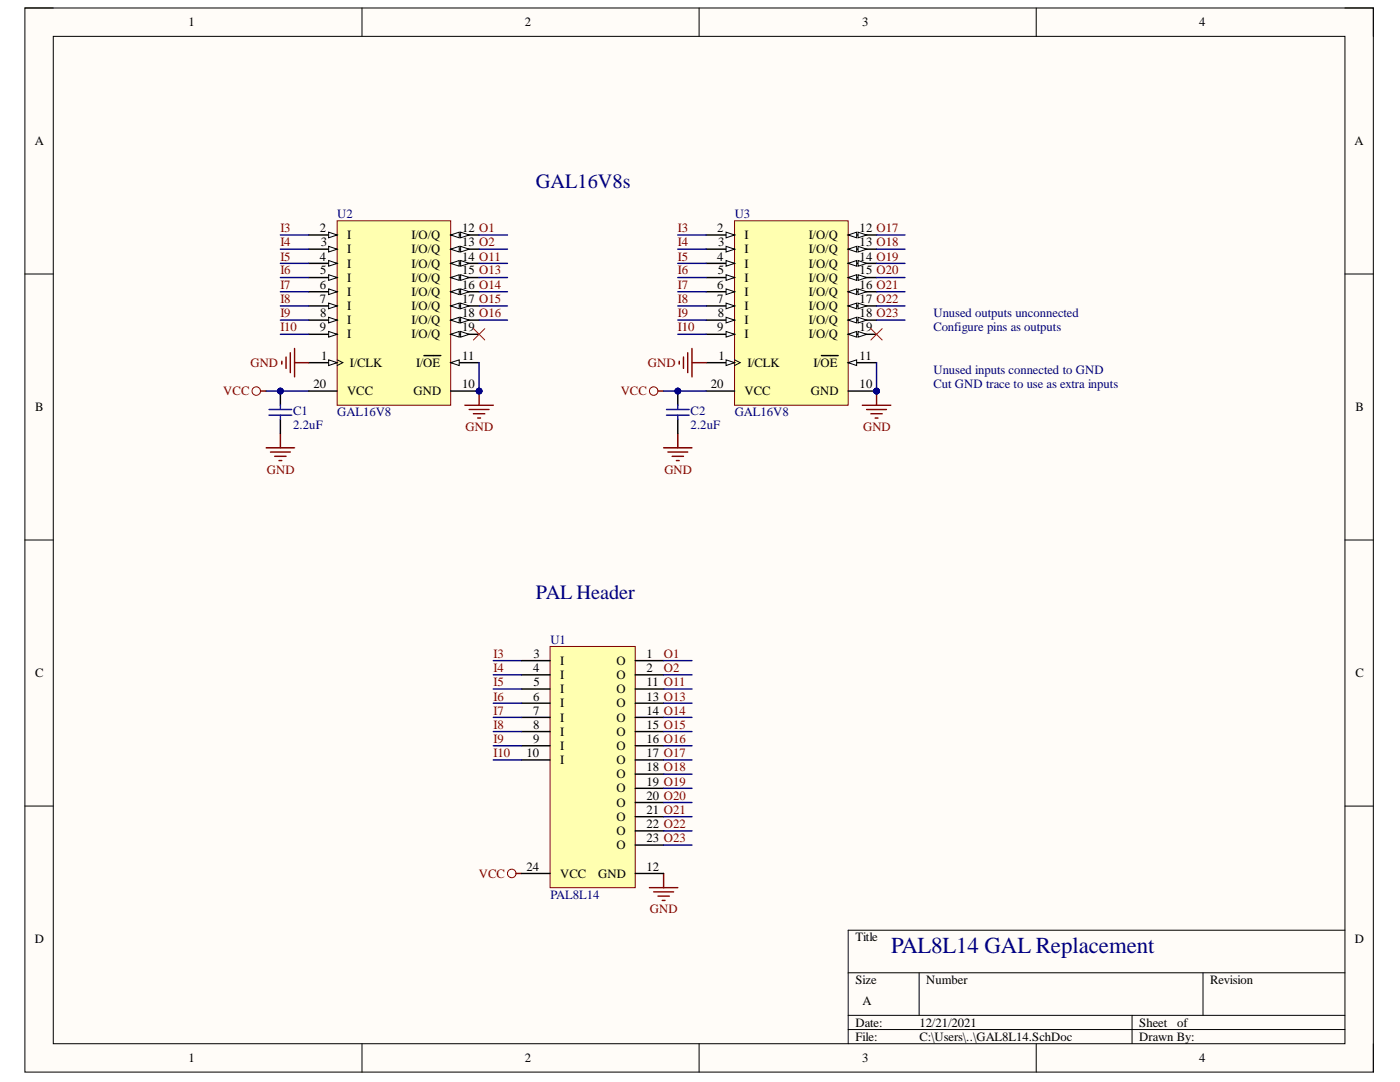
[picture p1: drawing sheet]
<svg xmlns="http://www.w3.org/2000/svg" width="279mm" height="216mm" viewBox="0 0 279 216" stroke-linecap="round" stroke-linejoin="round" font-family="sans-serif">
<path d="M5 1.6h269.1v212.3h-269.1z" fill-rule="evenodd" fill="#fffcf8"/>
<path d="M5 1.6h269.1v212.3h-269.1z" fill="none" stroke="#000" stroke-width=".2"/>
<path d="M10.6 7.3h257.8v201h-257.8z" fill-rule="evenodd" fill="#fffcf8"/>
<g fill="none" stroke="#000" stroke-width=".2">
<path d="M5 1.6h5.6M10.6 7.3h257.8v201h-257.8zM72.2 1.6v5.7M139.5 1.6v5.7M206.8 1.6v5.7M268.4 1.6h5.7v5.7M5 54.7h5.6M268.4 54.7h5.7M5 107.8h5.6M268.4 107.8h5.7M5 160.8h5.6M268.4 160.8h5.7"/>
<path d="M169.3 194.1h99.1M183.4 194.1v8.5M240.1 194.1v8.5M268.4 185.6h-99.1v22.7M72.2 208.3v5.6M139.5 208.3v5.6M169.3 202.6h99.1M169.3 205.4h99.1M206.8 208.3v5.6M225.9 202.6v5.7M274.1 208.3v5.6"/>
</g>
<path d="M52 78h1.1M53.1 89.4h5.7M54 90.2h3.9M54.8 91.1h2.3M55.7 91.9h.5M56 86.5v2.9M129.6 177.1h5.7M130.5 178h3.9M131.3 178.8h2.3M132.2 179.7h.5M132.4 174.3v2.8" fill="none" stroke="#800000" stroke-width=".29"/>
<circle cx="51.1" cy="78" r=".85" fill="none" stroke="#800000" stroke-width=".2"/>
<path d="M98.4 131.8h5.7" fill="none" stroke="#000080" stroke-width=".29"/>
<circle cx="56" cy="78" r=".57" fill="#000080"/>
<circle cx="56" cy="78" r=".57" fill="none" stroke="#000080" stroke-width=".2"/>
<path d="M56 78v2.9M56 83.7v2.8" fill="none" stroke="#000" stroke-width=".29"/>
<circle cx="56" cy="78" r=".57" fill="#000080"/>
<circle cx="56" cy="78" r=".57" fill="none" stroke="#000080" stroke-width=".2"/>
<path d="M53.7 81.7h4.5M53.7 82.8h4.5M56 80.9v.8M56 82.8v.9" fill="none" stroke="#00f" stroke-width=".29"/>
<path d="M53.1 78h8.5" fill="none" stroke="#000080" stroke-width=".29"/>
<circle cx="56" cy="78" r=".57" fill="#000080"/>
<circle cx="56" cy="78" r=".57" fill="none" stroke="#000080" stroke-width=".2"/>
<circle cx="102.1" cy="174.3" r=".85" fill="none" stroke="#800000" stroke-width=".2"/>
<path d="M103 174.3h1.1" fill="none" stroke="#800000" stroke-width=".29"/>
<path d="M109.8 129h17v48.1h-17z" fill-rule="evenodd" fill="#ffffb0"/>
<path d="M109.8 129h17v48.1h-17z" fill="none" stroke="#800000" stroke-width=".2"/>
<g fill="none" stroke="#000" stroke-width=".29">
<path d="M104.1 134.7h5.7M104.1 131.8h5.7M104.1 137.5h5.7M126.8 134.7h5.6M126.8 131.8h5.6M126.8 137.5h5.6M104.1 140.3h5.7M104.1 143.1h5.7M104.1 146h5.7M104.1 148.8h5.7M104.1 151.6h5.7M126.8 140.3h5.6"/>
<path d="M126.8 143.1h5.6M126.8 146h5.6M126.8 148.8h5.6M126.8 151.6h5.6M126.8 154.5h5.6M126.8 157.3h5.6M104.1 174.3h5.7M126.8 174.3h5.6M126.8 160.1h5.6M126.8 163h5.6M126.8 165.8h5.6M126.8 168.6h5.6"/>
</g>
<circle cx="95.6" cy="78" r=".57" fill="#000080"/>
<circle cx="95.6" cy="78" r=".57" fill="none" stroke="#000080" stroke-width=".2"/>
<path d="M67.3 44.1h22.6v36.8h-22.6z" fill-rule="evenodd" fill="#ffffb0"/>
<path d="M67.3 44.1h22.6v36.8h-22.6z" fill="none" stroke="#800000" stroke-width=".2"/>
<path d="M61.6 72.4h5.7" fill="none" stroke="#000" stroke-width=".29"/>
<path d="M65.6 71.8l1.7 .6-1.7 .5z" fill="#f8fcff"/>
<path d="M65.6 71.8l1.7 .6-1.7 .5zM67.3 71.8l1.1 .6-1.1 .5" fill="none" stroke="#000" stroke-width=".2"/>
<path d="M89.9 78h5.7" fill="none" stroke="#000" stroke-width=".29"/>
<circle cx="95.6" cy="78" r=".57" fill="#000080"/>
<circle cx="95.6" cy="78" r=".57" fill="none" stroke="#000080" stroke-width=".2"/>
<path d="M89.9 72.4h5.7" fill="none" stroke="#000" stroke-width=".29"/>
<path d="M89.9 72.4l1.7-.6v1.1z" fill="#f8fcff"/>
<path d="M89.9 72.4l1.7-.6v1.1z" fill="none" stroke="#000" stroke-width=".2"/>
<path d="M89.9 46.9h5.7M84.6 71h3.4" fill="none" stroke="#000" stroke-width=".29"/>
<path d="M89.9 46.9l1.7-.6v1.2z" fill="#f8fcff"/>
<path d="M89.9 46.9l1.7-.6v1.2z" fill="none" stroke="#000" stroke-width=".2"/>
<path d="M91.9 46.3l1.7 .6-1.7 .6z" fill="#f8fcff"/>
<path d="M91.9 46.3l1.7 .6-1.7 .6z" fill="none" stroke="#000" stroke-width=".2"/>
<path d="M89.9 49.7h5.7" fill="none" stroke="#000" stroke-width=".29"/>
<path d="M89.9 49.7l1.7-.5v1.1z" fill="#f8fcff"/>
<path d="M89.9 49.7l1.7-.5v1.1z" fill="none" stroke="#000" stroke-width=".2"/>
<path d="M91.9 49.2l1.7 .5-1.7 .6z" fill="#f8fcff"/>
<path d="M91.9 49.2l1.7 .5-1.7 .6z" fill="none" stroke="#000" stroke-width=".2"/>
<path d="M89.9 52.6h5.7" fill="none" stroke="#000" stroke-width=".29"/>
<path d="M89.9 52.6l1.7-.6v1.1z" fill="#f8fcff"/>
<path d="M89.9 52.6l1.7-.6v1.1z" fill="none" stroke="#000" stroke-width=".2"/>
<path d="M91.9 52l1.7 .6-1.7 .5z" fill="#f8fcff"/>
<path d="M91.9 52l1.7 .6-1.7 .5z" fill="none" stroke="#000" stroke-width=".2"/>
<path d="M89.9 55.4h5.7" fill="none" stroke="#000" stroke-width=".29"/>
<path d="M89.9 55.4l1.7-.6v1.1z" fill="#f8fcff"/>
<path d="M89.9 55.4l1.7-.6v1.1z" fill="none" stroke="#000" stroke-width=".2"/>
<path d="M91.9 54.8l1.7 .6-1.7 .5z" fill="#f8fcff"/>
<path d="M91.9 54.8l1.7 .6-1.7 .5z" fill="none" stroke="#000" stroke-width=".2"/>
<path d="M89.9 58.2h5.7" fill="none" stroke="#000" stroke-width=".29"/>
<path d="M89.9 58.2l1.7-.6v1.2z" fill="#f8fcff"/>
<path d="M89.9 58.2l1.7-.6v1.2z" fill="none" stroke="#000" stroke-width=".2"/>
<path d="M91.9 57.6l1.7 .6-1.7 .6z" fill="#f8fcff"/>
<path d="M91.9 57.6l1.7 .6-1.7 .6z" fill="none" stroke="#000" stroke-width=".2"/>
<path d="M89.9 61h5.7" fill="none" stroke="#000" stroke-width=".29"/>
<path d="M89.9 61l1.7-.5v1.1z" fill="#f8fcff"/>
<path d="M89.9 61l1.7-.5v1.1z" fill="none" stroke="#000" stroke-width=".2"/>
<path d="M91.9 60.5l1.7 .5-1.7 .6z" fill="#f8fcff"/>
<path d="M91.9 60.5l1.7 .5-1.7 .6z" fill="none" stroke="#000" stroke-width=".2"/>
<path d="M89.9 63.9h5.7" fill="none" stroke="#000" stroke-width=".29"/>
<path d="M89.9 63.9l1.7-.6v1.1z" fill="#f8fcff"/>
<path d="M89.9 63.9l1.7-.6v1.1z" fill="none" stroke="#000" stroke-width=".2"/>
<path d="M91.9 63.3l1.7 .6-1.7 .5z" fill="#f8fcff"/>
<path d="M91.9 63.3l1.7 .6-1.7 .5z" fill="none" stroke="#000" stroke-width=".2"/>
<path d="M89.9 66.7h5.7" fill="none" stroke="#000" stroke-width=".29"/>
<path d="M89.9 66.7l1.7-.6v1.2z" fill="#f8fcff"/>
<path d="M89.9 66.7l1.7-.6v1.2z" fill="none" stroke="#000" stroke-width=".2"/>
<path d="M91.9 66.1l1.7 .6-1.7 .6z" fill="#f8fcff"/>
<path d="M91.9 66.1l1.7 .6-1.7 .6z" fill="none" stroke="#000" stroke-width=".2"/>
<path d="M61.6 46.9h5.7" fill="none" stroke="#000" stroke-width=".29"/>
<path d="M65.6 46.3l1.7 .6-1.7 .6z" fill="#f8fcff"/>
<path d="M65.6 46.3l1.7 .6-1.7 .6z" fill="none" stroke="#000" stroke-width=".2"/>
<path d="M61.6 49.7h5.7M61.6 78h5.7" fill="none" stroke="#000" stroke-width=".29"/>
<path d="M65.6 49.2l1.7 .5-1.7 .6z" fill="#f8fcff"/>
<path d="M65.6 49.2l1.7 .5-1.7 .6z" fill="none" stroke="#000" stroke-width=".2"/>
<path d="M61.6 52.6h5.7" fill="none" stroke="#000" stroke-width=".29"/>
<path d="M65.6 52l1.7 .6-1.7 .5z" fill="#f8fcff"/>
<path d="M65.6 52l1.7 .6-1.7 .5z" fill="none" stroke="#000" stroke-width=".2"/>
<path d="M61.6 55.4h5.7" fill="none" stroke="#000" stroke-width=".29"/>
<path d="M65.6 54.8l1.7 .6-1.7 .5z" fill="#f8fcff"/>
<path d="M65.6 54.8l1.7 .6-1.7 .5z" fill="none" stroke="#000" stroke-width=".2"/>
<path d="M61.6 58.2h5.7" fill="none" stroke="#000" stroke-width=".29"/>
<path d="M65.6 57.6l1.7 .6-1.7 .6z" fill="#f8fcff"/>
<path d="M65.6 57.6l1.7 .6-1.7 .6z" fill="none" stroke="#000" stroke-width=".2"/>
<path d="M61.6 61h5.7" fill="none" stroke="#000" stroke-width=".29"/>
<path d="M65.6 60.5l1.7 .5-1.7 .6z" fill="#f8fcff"/>
<path d="M65.6 60.5l1.7 .5-1.7 .6z" fill="none" stroke="#000" stroke-width=".2"/>
<path d="M61.6 63.9h5.7" fill="none" stroke="#000" stroke-width=".29"/>
<path d="M65.6 63.3l1.7 .6-1.7 .5z" fill="#f8fcff"/>
<path d="M65.6 63.3l1.7 .6-1.7 .5z" fill="none" stroke="#000" stroke-width=".2"/>
<path d="M61.6 66.7h5.7" fill="none" stroke="#000" stroke-width=".29"/>
<path d="M65.6 66.1l1.7 .6-1.7 .6z" fill="#f8fcff"/>
<path d="M65.6 66.1l1.7 .6-1.7 .6z" fill="none" stroke="#000" stroke-width=".2"/>
<circle cx="174.9" cy="78" r=".57" fill="#000080"/>
<circle cx="174.9" cy="78" r=".57" fill="none" stroke="#000080" stroke-width=".2"/>
<path d="M146.6 44.1h22.7v36.8h-22.7z" fill-rule="evenodd" fill="#ffffb0"/>
<path d="M146.6 44.1h22.7v36.8h-22.7z" fill="none" stroke="#800000" stroke-width=".2"/>
<path d="M140.9 72.4h5.7" fill="none" stroke="#000" stroke-width=".29"/>
<path d="M144.9 71.8l1.7 .6-1.7 .5z" fill="#f8fcff"/>
<path d="M144.9 71.8l1.7 .6-1.7 .5zM146.6 71.8l1.1 .6-1.1 .5" fill="none" stroke="#000" stroke-width=".2"/>
<path d="M169.3 78h5.6" fill="none" stroke="#000" stroke-width=".29"/>
<circle cx="174.9" cy="78" r=".57" fill="#000080"/>
<circle cx="174.9" cy="78" r=".57" fill="none" stroke="#000080" stroke-width=".2"/>
<path d="M169.3 72.4h5.6" fill="none" stroke="#000" stroke-width=".29"/>
<path d="M169.3 72.4l1.7-.6v1.1z" fill="#f8fcff"/>
<path d="M169.3 72.4l1.7-.6v1.1z" fill="none" stroke="#000" stroke-width=".2"/>
<path d="M169.3 46.9h5.6M163.9 71h3.4" fill="none" stroke="#000" stroke-width=".29"/>
<path d="M169.3 46.9l1.7-.6v1.2z" fill="#f8fcff"/>
<path d="M169.3 46.9l1.7-.6v1.2z" fill="none" stroke="#000" stroke-width=".2"/>
<path d="M171.2 46.3l1.7 .6-1.7 .6z" fill="#f8fcff"/>
<path d="M171.2 46.3l1.7 .6-1.7 .6z" fill="none" stroke="#000" stroke-width=".2"/>
<path d="M169.3 49.7h5.6" fill="none" stroke="#000" stroke-width=".29"/>
<path d="M169.3 49.7l1.7-.5v1.1z" fill="#f8fcff"/>
<path d="M169.3 49.7l1.7-.5v1.1z" fill="none" stroke="#000" stroke-width=".2"/>
<path d="M171.2 49.2l1.7 .5-1.7 .6z" fill="#f8fcff"/>
<path d="M171.2 49.2l1.7 .5-1.7 .6z" fill="none" stroke="#000" stroke-width=".2"/>
<path d="M169.3 52.6h5.6" fill="none" stroke="#000" stroke-width=".29"/>
<path d="M169.3 52.6l1.7-.6v1.1z" fill="#f8fcff"/>
<path d="M169.3 52.6l1.7-.6v1.1z" fill="none" stroke="#000" stroke-width=".2"/>
<path d="M171.2 52l1.7 .6-1.7 .5z" fill="#f8fcff"/>
<path d="M171.2 52l1.7 .6-1.7 .5z" fill="none" stroke="#000" stroke-width=".2"/>
<path d="M169.3 55.4h5.6" fill="none" stroke="#000" stroke-width=".29"/>
<path d="M169.3 55.4l1.7-.6v1.1z" fill="#f8fcff"/>
<path d="M169.3 55.4l1.7-.6v1.1z" fill="none" stroke="#000" stroke-width=".2"/>
<path d="M171.2 54.8l1.7 .6-1.7 .5z" fill="#f8fcff"/>
<path d="M171.2 54.8l1.7 .6-1.7 .6z" fill="none" stroke="#000" stroke-width=".2"/>
<path d="M169.3 58.2h5.6" fill="none" stroke="#000" stroke-width=".29"/>
<path d="M169.3 58.2l1.7-.6v1.2z" fill="#f8fcff"/>
<path d="M169.3 58.2l1.7-.6v1.2z" fill="none" stroke="#000" stroke-width=".2"/>
<path d="M171.2 57.6l1.7 .6-1.7 .6z" fill="#f8fcff"/>
<path d="M171.2 57.7l1.7 .5-1.7 .6z" fill="none" stroke="#000" stroke-width=".2"/>
<path d="M169.3 61h5.6" fill="none" stroke="#000" stroke-width=".29"/>
<path d="M169.3 61l1.7-.5v1.1z" fill="#f8fcff"/>
<path d="M169.3 61l1.7-.5v1.1z" fill="none" stroke="#000" stroke-width=".2"/>
<path d="M171.2 60.5l1.7 .5-1.7 .6z" fill="#f8fcff"/>
<path d="M171.2 60.5l1.7 .5-1.7 .6z" fill="none" stroke="#000" stroke-width=".2"/>
<path d="M169.3 63.9h5.6" fill="none" stroke="#000" stroke-width=".29"/>
<path d="M169.3 63.9l1.7-.6v1.1z" fill="#f8fcff"/>
<path d="M169.3 63.9l1.7-.6v1.1z" fill="none" stroke="#000" stroke-width=".2"/>
<path d="M171.2 63.3l1.7 .6-1.7 .5z" fill="#f8fcff"/>
<path d="M171.2 63.3l1.7 .6-1.7 .5z" fill="none" stroke="#000" stroke-width=".2"/>
<path d="M169.3 66.7h5.6" fill="none" stroke="#000" stroke-width=".29"/>
<path d="M169.3 66.7l1.7-.6v1.2z" fill="#f8fcff"/>
<path d="M169.3 66.7l1.7-.6v1.2z" fill="none" stroke="#000" stroke-width=".2"/>
<path d="M171.2 66.1l1.7 .6-1.7 .6z" fill="#f8fcff"/>
<path d="M171.2 66.1l1.7 .6-1.7 .6z" fill="none" stroke="#000" stroke-width=".2"/>
<path d="M140.9 46.9h5.7" fill="none" stroke="#000" stroke-width=".29"/>
<path d="M144.9 46.3l1.7 .6-1.7 .6z" fill="#f8fcff"/>
<path d="M144.9 46.3l1.7 .6-1.7 .6z" fill="none" stroke="#000" stroke-width=".2"/>
<path d="M140.9 49.7h5.7M140.9 78h5.7" fill="none" stroke="#000" stroke-width=".29"/>
<path d="M144.9 49.2l1.7 .5-1.7 .6z" fill="#f8fcff"/>
<path d="M144.9 49.2l1.7 .5-1.7 .6z" fill="none" stroke="#000" stroke-width=".2"/>
<path d="M140.9 52.6h5.7" fill="none" stroke="#000" stroke-width=".29"/>
<path d="M144.9 52l1.7 .6-1.7 .5z" fill="#f8fcff"/>
<path d="M144.9 52l1.7 .6-1.7 .5z" fill="none" stroke="#000" stroke-width=".2"/>
<path d="M140.9 55.4h5.7" fill="none" stroke="#000" stroke-width=".29"/>
<path d="M144.9 54.8l1.7 .6-1.7 .5z" fill="#f8fcff"/>
<path d="M144.9 54.8l1.7 .6-1.7 .5z" fill="none" stroke="#000" stroke-width=".2"/>
<path d="M140.9 58.2h5.7" fill="none" stroke="#000" stroke-width=".29"/>
<path d="M144.9 57.6l1.7 .6-1.7 .6z" fill="#f8fcff"/>
<path d="M144.9 57.6l1.7 .6-1.7 .6z" fill="none" stroke="#000" stroke-width=".2"/>
<path d="M140.9 61h5.7" fill="none" stroke="#000" stroke-width=".29"/>
<path d="M144.9 60.5l1.7 .5-1.7 .6z" fill="#f8fcff"/>
<path d="M144.9 60.5l1.7 .5-1.7 .6z" fill="none" stroke="#000" stroke-width=".2"/>
<path d="M140.9 63.9h5.7" fill="none" stroke="#000" stroke-width=".29"/>
<path d="M144.9 63.3l1.7 .6-1.7 .5z" fill="#f8fcff"/>
<path d="M144.9 63.3l1.7 .6-1.7 .5z" fill="none" stroke="#000" stroke-width=".2"/>
<path d="M140.9 66.7h5.7" fill="none" stroke="#000" stroke-width=".29"/>
<path d="M144.9 66.1l1.7 .6-1.7 .6z" fill="#f8fcff"/>
<path d="M144.9 66.1l1.7 .6-1.7 .6z" fill="none" stroke="#000" stroke-width=".2"/>
<circle cx="130.5" cy="78" r=".85" fill="none" stroke="#800000" stroke-width=".2"/>
<path d="M131.3 78h1.1M132.4 89.4h5.7M133.3 90.2h4M134.1 91.1h2.3M135 91.9h.6M135.3 86.5v2.9" fill="none" stroke="#800000" stroke-width=".29"/>
<circle cx="135.3" cy="78" r=".57" fill="#000080"/>
<circle cx="135.3" cy="78" r=".57" fill="none" stroke="#000080" stroke-width=".2"/>
<path d="M135.3 78v2.9M135.3 83.7v2.8" fill="none" stroke="#000" stroke-width=".29"/>
<circle cx="135.3" cy="78" r=".57" fill="#000080"/>
<circle cx="135.3" cy="78" r=".57" fill="none" stroke="#000080" stroke-width=".2"/>
<path d="M133 81.7h4.5M133 82.8h4.5M135.3 80.9v.8M135.3 82.8v.9" fill="none" stroke="#00f" stroke-width=".29"/>
<path d="M132.4 78h8.5" fill="none" stroke="#000080" stroke-width=".29"/>
<circle cx="135.3" cy="78" r=".57" fill="#000080"/>
<circle cx="135.3" cy="78" r=".57" fill="none" stroke="#000080" stroke-width=".2"/>
<g fill="none" stroke="#800000" stroke-width=".29">
<path d="M56.2 72.1v.6M57.1 71.2v2.3M57.9 70.4v4M58.8 69.5v5.7M58.8 72.4h2.8M95.6 78v2.9M135.6 72.1v.6M136.4 71.2v2.3M137.3 70.4v4M138.1 72.4h2.8M138.1 69.5v5.7M92.8 80.9h5.6"/>
<path d="M93.6 81.7h4M94.5 82.6h2.2M95.3 83.4h.6"/>
</g>
<circle cx="95.6" cy="78" r=".57" fill="#000080"/>
<circle cx="95.6" cy="78" r=".57" fill="none" stroke="#000080" stroke-width=".2"/>
<path d="M174.9 78v2.9M172.1 80.9h5.7M172.9 81.7h4M173.8 82.6h2.3M174.7 83.4h.5" fill="none" stroke="#800000" stroke-width=".29"/>
<circle cx="174.9" cy="78" r=".57" fill="#000080"/>
<circle cx="174.9" cy="78" r=".57" fill="none" stroke="#000080" stroke-width=".2"/>
<path d="M95.6 72.4v5.6" fill="none" stroke="#000080" stroke-width=".29"/>
<circle cx="95.6" cy="78" r=".57" fill="#000080"/>
<circle cx="95.6" cy="78" r=".57" fill="none" stroke="#000080" stroke-width=".2"/>
<path d="M174.9 72.4v5.6" fill="none" stroke="#000080" stroke-width=".29"/>
<circle cx="174.9" cy="78" r=".57" fill="#000080"/>
<circle cx="174.9" cy="78" r=".57" fill="none" stroke="#000080" stroke-width=".2"/>
<g fill="none" stroke="#000080" stroke-width=".29">
<path d="M56 46.9h5.6M56 49.7h5.6M56 52.6h5.6M56 55.4h5.6M56 58.2h5.6M95.6 46.9h5.7M95.6 49.7h5.7M95.6 52.6h5.7M95.6 55.4h5.7M95.6 58.2h5.7M135.3 46.9h5.6M135.3 49.7h5.6"/>
<path d="M135.3 52.6h5.6M135.3 55.4h5.6M135.3 58.2h5.6M174.9 46.9h5.7M174.9 49.7h5.7M174.9 52.6h5.7M174.9 55.4h5.7M174.9 58.2h5.7M56 61h5.6M56 63.9h5.6M56 66.7h5.6M95.6 61h5.7"/>
<path d="M95.6 63.9h5.7M135.3 61h5.6M135.3 63.9h5.6M135.3 66.7h5.6M174.9 61h5.7M174.9 63.9h5.7M98.4 134.7h5.7M98.4 137.5h5.7M132.4 134.7h5.7M132.4 137.5h5.7M132.4 131.8h5.7M98.4 140.3h5.7"/>
<path d="M98.4 143.1h5.7M98.4 146h5.7M98.4 148.8h5.7M98.4 151.6h5.7M132.4 140.3h5.7M132.4 143.1h5.7M132.4 146h5.7M132.4 148.8h5.7M132.4 151.6h5.7M132.4 154.5h5.7M132.4 157.3h5.7M132.4 160.1h5.7"/>
<path d="M132.4 163h5.7M132.4 165.8h5.7M132.4 168.6h5.7"/>
</g>
<path d="M94.5 65.6l2.2 2.2M96.7 65.6l-2.2 2.2M173.8 65.6l2.3 2.2M176.1 65.6l-2.3 2.2" fill="none" stroke="#f00" stroke-width=".2"/>
<text font-size="4.6" fill="#000080" x="177.8" y="190.2">PAL8L14 GAL Replacement</text>
<g font-size="4.1" fill="#000080">
<text x="107" y="37.5">GAL16V8s</text>
<text x="107" y="119.6">PAL Header</text>
</g>
<g font-size="2.5">
<text x="37.6" y="5.2">1</text>
<text x="104.8" y="5.2">2</text>
<text x="172.1" y="5.2">3</text>
<text x="239.3" y="5.2">4</text>
<text x="6.9" y="29">A</text>
<text x="270.3" y="29">A</text>
<text x="63.8" y="46.3">2</text>
<text x="69.3" y="47.8">I</text>
<text x="82.1" y="47.8">I/O/Q</text>
<text x="92.3" y="46.3">12 O1</text>
<text x="143.2" y="46.3">2</text>
<text x="148.6" y="47.8">I</text>
<text x="161.4" y="47.8">I/O/Q</text>
<text x="171.6" y="46.3">12 O17</text>
<text x="63.8" y="52">4</text>
<text x="64" y="49.1">3</text>
<text x="69.3" y="50.5">I</text>
<text x="69.3" y="53.4">I</text>
<text x="82.1" y="50.5">I/O/Q</text>
<text x="82.1" y="53.4">I/O/Q</text>
<text x="92.3" y="49.1">13 O2</text>
<text x="92.3" y="52">14 O11</text>
<text x="143.2" y="52">4</text>
<text x="143.3" y="49.1">3</text>
<text x="148.6" y="50.5">I</text>
<text x="148.6" y="53.4">I</text>
<text x="161.4" y="50.5">I/O/Q</text>
<text x="161.4" y="53.4">I/O/Q</text>
<text x="171.6" y="49.1">13 O18</text>
<text x="171.6" y="52">14 O19</text>
<text x="63.8" y="57.6">6</text>
<text x="63.9" y="54.8">5</text>
<text x="69.3" y="56.2">I</text>
<text x="69.3" y="59.1">I</text>
<text x="82.1" y="56.2">I/O/Q</text>
<text x="82.1" y="59.1">I/O/Q</text>
<text x="92.3" y="54.8">15 O13</text>
<text x="92.3" y="57.6">16 O14</text>
<text x="143.2" y="57.6">6</text>
<text x="143.2" y="54.8">5</text>
<text x="148.6" y="56.2">I</text>
<text x="148.6" y="59.1">I</text>
<text x="161.4" y="56.2">I/O/Q</text>
<text x="161.4" y="59.1">I/O/Q</text>
<text x="171.6" y="54.8">15 O20</text>
<text x="171.6" y="57.6">16 O21</text>
<text x="63.8" y="60.4">7</text>
<text x="63.9" y="63.3">8</text>
<text x="69.3" y="61.9">I</text>
<text x="69.3" y="64.7">I</text>
<text x="82.1" y="61.9">I/O/Q</text>
<text x="82.1" y="64.7">I/O/Q</text>
<text x="92.3" y="60.4">17 O15</text>
<text x="92.3" y="63.3">18 O16</text>
<text x="143.2" y="60.4">7</text>
<text x="143.2" y="63.3">8</text>
<text x="148.6" y="61.9">I</text>
<text x="148.6" y="64.7">I</text>
<text x="161.4" y="61.9">I/O/Q</text>
<text x="161.4" y="64.7">I/O/Q</text>
<text x="171.6" y="60.4">17 O22</text>
<text x="171.6" y="63.3">18 O23</text>
<text x="63.8" y="66.1">9</text>
<text x="64.1" y="71.8">1</text>
<text x="69.3" y="67.5">I</text>
<text x="82.1" y="67.5">I/O/Q</text>
<text x="92.3" y="71.8">11</text>
<text x="92.3" y="66.1">19</text>
<text x="143.2" y="66.1">9</text>
<text x="143.4" y="71.8">1</text>
<text x="148.6" y="67.5">I</text>
<text x="161.4" y="67.5">I/O/Q</text>
<text x="171.6" y="71.8">11</text>
<text x="171.6" y="66.1">19</text>
<text x="62.6" y="77.4">20</text>
<text x="69.8" y="73.2">I/CLK</text>
<text x="83" y="73.2">I/OE</text>
<text x="92.3" y="77.4">10</text>
<text x="141.9" y="77.4">20</text>
<text x="149.2" y="73.2">I/CLK</text>
<text x="162.3" y="73.2">I/OE</text>
<text x="171.6" y="77.4">10</text>
<text x="7" y="82.1">B</text>
<text x="69.3" y="78.9">VCC</text>
<text x="82.5" y="78.9">GND</text>
<text x="148.6" y="78.9">VCC</text>
<text x="161.8" y="78.9">GND</text>
<text x="270.5" y="82.1">B</text>
<text x="106.5" y="131.2">3</text>
<text x="129" y="131.2">1</text>
<text x="7" y="135.1">C</text>
<text x="106.4" y="134.1">4</text>
<text x="106.5" y="136.9">5</text>
<text x="111.8" y="132.7">I</text>
<text x="111.8" y="135.5">I</text>
<text x="123" y="135.5">O</text>
<text x="123" y="132.7">O</text>
<text x="129" y="134.1">2</text>
<text x="129" y="136.9">11 O11</text>
<text x="270.5" y="135.1">C</text>
<text x="106.4" y="139.8">6</text>
<text x="106.4" y="142.6">7</text>
<text x="111.8" y="138.3">I</text>
<text x="111.8" y="141.1">I</text>
<text x="123" y="141.1">O</text>
<text x="123" y="138.3">O</text>
<text x="129" y="139.8">13 O13</text>
<text x="129" y="142.6">14 O14</text>
<text x="106.4" y="145.4">8</text>
<text x="106.4" y="148.2">9</text>
<text x="111.8" y="144">I</text>
<text x="111.8" y="146.8">I</text>
<text x="111.8" y="149.7">I</text>
<text x="123" y="144">O</text>
<text x="123" y="146.8">O</text>
<text x="123" y="149.7">O</text>
<text x="129" y="145.4">15 O15</text>
<text x="129" y="148.2">16 O16</text>
<text x="105.1" y="151.1">10</text>
<text x="111.8" y="152.5">I</text>
<text x="123" y="152.5">O</text>
<text x="123" y="155.3">O</text>
<text x="129" y="151.1">17 O17</text>
<text x="129" y="153.9">18 O18</text>
<text x="123" y="158.1">O</text>
<text x="123" y="161">O</text>
<text x="129" y="156.8">19 O19</text>
<text x="129" y="159.6">20 O20</text>
<text x="123" y="163.8">O</text>
<text x="123" y="166.7">O</text>
<text x="129" y="162.4">21 O21</text>
<text x="129" y="165.2">22 O22</text>
<text x="105.1" y="173.8">24</text>
<text x="123" y="169.4">O</text>
<text x="129" y="173.8">12</text>
<text x="129" y="168.1">23 O23</text>
<text x="111.8" y="175.1">VCC</text>
<text x="119.4" y="175.1">GND</text>
<text x="6.9" y="188.2">D</text>
<text x="170.7" y="187.9">Title</text>
<text x="270.4" y="188.2">D</text>
<text x="170.7" y="196.4">Size</text>
<text x="184.8" y="196.4">Number</text>
<text x="241.5" y="196.4">Revision</text>
<text x="172.2" y="200.6">A</text>
<text x="170.7" y="204.9">Date:</text>
<text x="170.7" y="207.7">File:</text>
<text x="183.5" y="204.9">12/21/2021</text>
<text x="183.5" y="207.7">C:\Users\..\GAL8L14.SchDoc</text>
<text x="227.4" y="204.9">Sheet</text>
<text x="227.4" y="207.7">Drawn By:</text>
<text x="235" y="204.9">of</text>
<text x="37.6" y="211.9">1</text>
<text x="104.8" y="211.9">2</text>
<text x="172.1" y="211.9">3</text>
<text x="239.3" y="211.9">4</text>
</g>
<g font-size="2.5" fill="#800000">
<text x="56" y="46.3">I3</text>
<text x="135.3" y="46.3">I3</text>
<text x="56" y="49.1">I4</text>
<text x="56" y="52">I5</text>
<text x="135.3" y="49.1">I4</text>
<text x="135.3" y="52">I5</text>
<text x="56" y="54.8">I6</text>
<text x="56" y="57.6">I7</text>
<text x="135.3" y="54.8">I6</text>
<text x="135.3" y="57.6">I7</text>
<text x="56" y="60.4">I8</text>
<text x="56" y="63.3">I9</text>
<text x="135.3" y="60.4">I8</text>
<text x="135.3" y="63.3">I9</text>
<text x="56" y="66.1">I10</text>
<text x="135.3" y="66.1">I10</text>
<text x="50" y="73.2">GND</text>
<text x="129.3" y="73.2">GND</text>
<text x="44.6" y="78.9">VCC</text>
<text x="123.9" y="78.9">VCC</text>
<text x="92.9" y="86">GND</text>
<text x="172.2" y="86">GND</text>
<text x="53.3" y="94.5">GND</text>
<text x="132.6" y="94.5">GND</text>
<text x="98.5" y="131.2">I3</text>
<text x="132.5" y="131.2">O1</text>
<text x="98.5" y="134.1">I4</text>
<text x="98.5" y="136.9">I5</text>
<text x="132.5" y="134.1">O2</text>
<text x="98.5" y="139.8">I6</text>
<text x="98.5" y="142.6">I7</text>
<text x="98.5" y="145.4">I8</text>
<text x="98.5" y="148.2">I9</text>
<text x="98.5" y="151.1">I10</text>
<text x="95.5" y="175.1">VCC</text>
<text x="129.7" y="182.2">GND</text>
</g>
<g font-size="2.5" fill="#000080">
<text x="67.3" y="43.4">U2</text>
<text x="146.6" y="43.4">U3</text>
<text x="186.3" y="63.3">Unused outputs unconnected</text>
<text x="186.3" y="66.1">Configure pins as outputs</text>
<text x="186.3" y="74.6">Unused inputs connected to GND</text>
<text x="186.3" y="77.4">Cut GND trace to use as extra inputs</text>
<text x="58.5" y="82.8">C1</text>
<text x="67.3" y="83.1">GAL16V8</text>
<text x="137.8" y="82.8">C2</text>
<text x="146.6" y="83.1">GAL16V8</text>
<text x="58.5" y="85.7">2.2uF</text>
<text x="137.8" y="85.7">2.2uF</text>
<text x="109.8" y="128.5">U1</text>
<text x="109.8" y="179.4">PAL8L14</text>
</g>
</svg>
